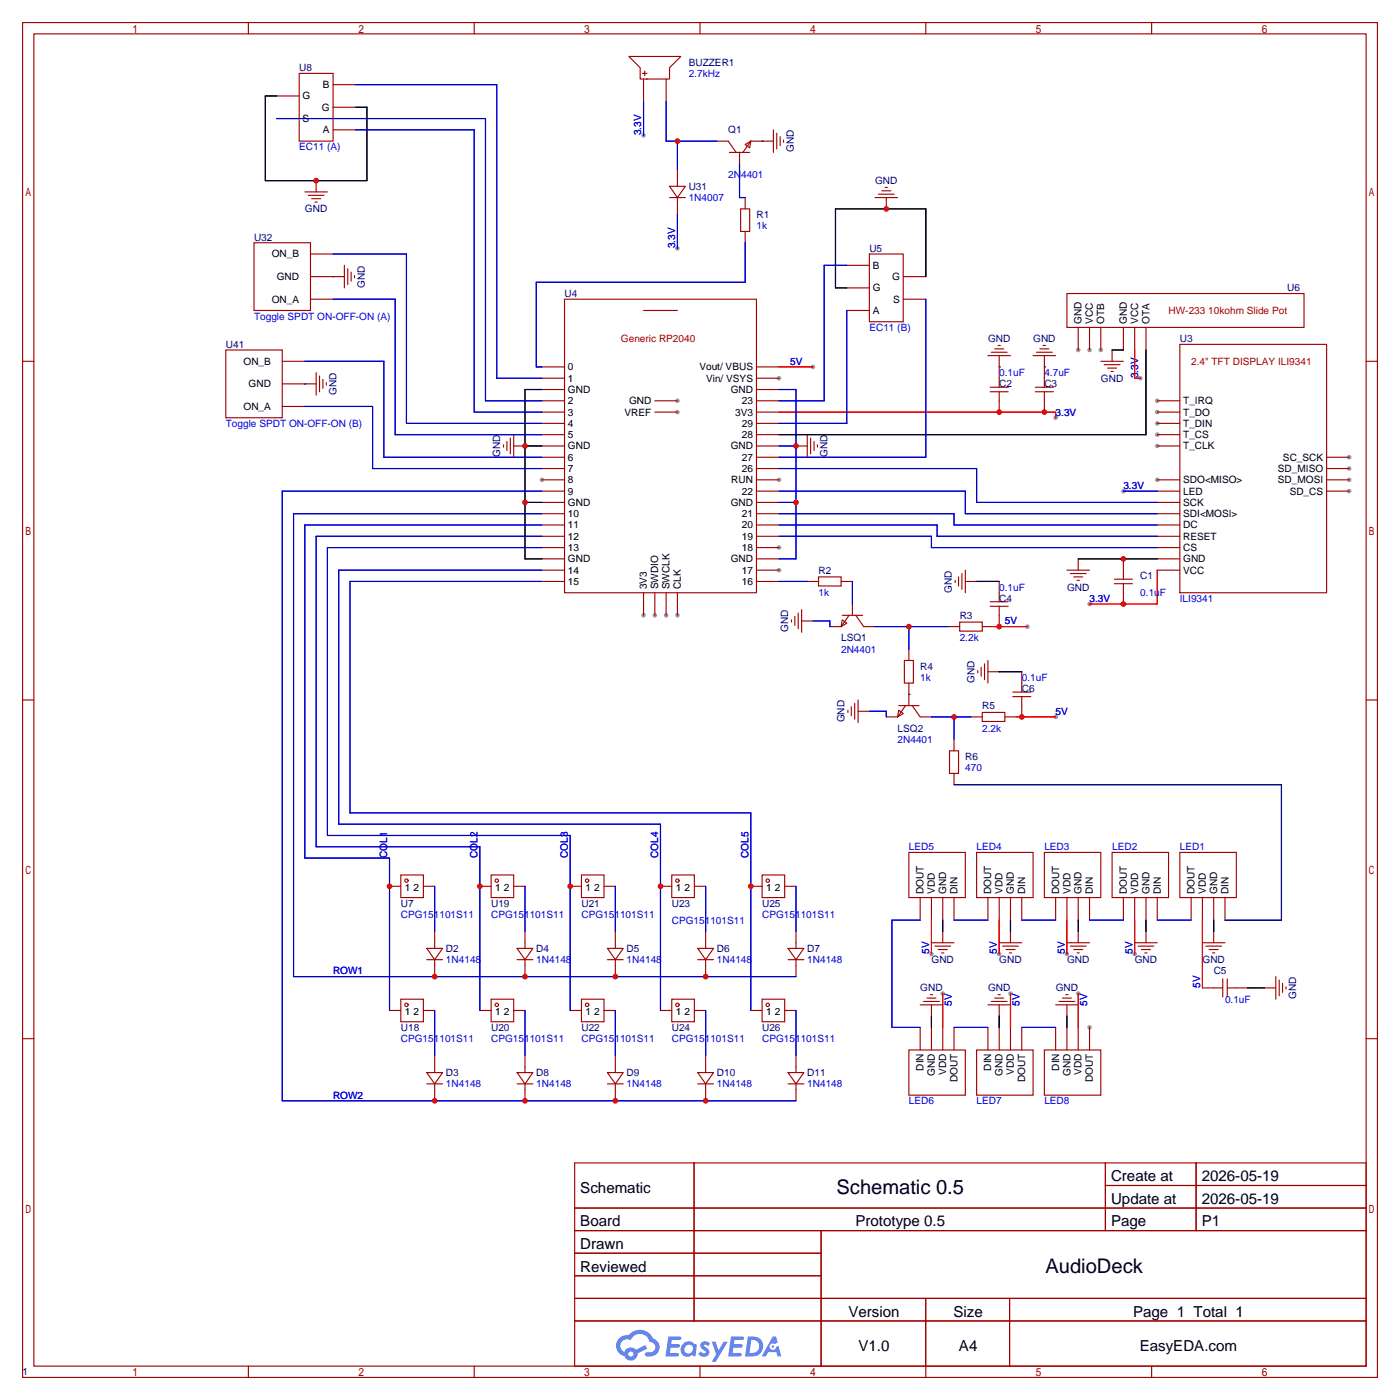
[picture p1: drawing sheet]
<svg xmlns="http://www.w3.org/2000/svg" width="315mm" height="315mm" viewBox="0 0 315 315" stroke-linecap="round" stroke-linejoin="round" font-family="sans-serif">
<g fill="#999">
<circle cx="260.3" cy="100.3" r=".51"/>
<circle cx="260.3" cy="97.8" r=".51"/>
<circle cx="260.3" cy="95.3" r=".51"/>
<circle cx="260.3" cy="92.7" r=".51"/>
<circle cx="260.3" cy="90.2" r=".51"/>
<circle cx="303.5" cy="110.5" r=".51"/>
<circle cx="303.5" cy="107.9" r=".51"/>
<circle cx="303.5" cy="105.4" r=".51"/>
<circle cx="303.5" cy="102.9" r=".51"/>
<circle cx="260.3" cy="107.9" r=".51"/>
<circle cx="121.9" cy="107.9" r=".51"/>
<circle cx="175.3" cy="85.1" r=".51"/>
<circle cx="175.3" cy="107.9" r=".51"/>
<circle cx="175.3" cy="123.2" r=".51"/>
<circle cx="175.3" cy="128.3" r=".51"/>
<circle cx="152.4" cy="90.2" r=".51"/>
<circle cx="152.4" cy="92.7" r=".51"/>
<circle cx="144.8" cy="138.4" r=".51"/>
<circle cx="147.3" cy="138.4" r=".51"/>
<circle cx="149.9" cy="138.4" r=".51"/>
<circle cx="152.4" cy="138.4" r=".51"/>
<circle cx="242.6" cy="78.7" r=".51"/>
<circle cx="245.1" cy="78.7" r=".51"/>
<circle cx="247.6" cy="78.7" r=".51"/>
<circle cx="245.1" cy="231.1" r=".51"/>
<circle cx="237.5" cy="94" r=".51"/>
<circle cx="256.5" cy="85.1" r=".51"/>
<circle cx="245.1" cy="135.9" r=".51"/>
<circle cx="152.4" cy="55.9" r=".51"/>
<circle cx="144.8" cy="30.5" r=".51"/>
<circle cx="252.7" cy="110.5" r=".51"/>
<circle cx="182.9" cy="82.6" r=".51"/>
<circle cx="231.1" cy="141" r=".51"/>
<circle cx="237.5" cy="161.3" r=".51"/>
<circle cx="255.3" cy="214.6" r=".51"/>
<circle cx="240" cy="214.6" r=".51"/>
<circle cx="224.8" cy="214.6" r=".51"/>
<circle cx="209.5" cy="214.6" r=".51"/>
<circle cx="242.6" cy="223.5" r=".51"/>
<circle cx="227.3" cy="223.5" r=".51"/>
<circle cx="212.1" cy="223.5" r=".51"/>
</g>
<g fill="none" stroke="#a10000" stroke-width=".25">
<path d="M5.1 5.1h304.8v304.8h-304.8zM7.6 7.6h299.7v299.7h-299.7zM55.9 5.1v2.5M106.7 5.1v2.5M157.5 5.1v2.5M208.3 5.1v2.5M259.1 5.1v2.5M5.1 81.3h2.5M307.3 81.3h2.6M5.1 157.5h2.5M307.3 157.5h2.6M5.1 233.7h2.5"/>
<path d="M307.3 233.7h2.6M129.3 261.6h178v45.7h-178zM129.3 271.8h178M129.3 276.9h178M156.1 261.6v35.6M184.7 276.9v30.4M248.7 261.6v15.3M248.7 266.7h58.6M269.1 261.6v15.3M129.3 281.9h55.4M129.3 292.1h178M129.3 287h55.4"/>
<path d="M129.3 297.2h178M208.3 292.1v17.8M227.1 292.1v15.2M55.9 307.3v2.6M106.7 307.3v2.6M157.5 307.3v2.6M259.1 307.3v2.6"/>
</g>
<g fill="#5487ff">
<path d="M157.9 302a1.3 1.3 0 0 1 1.8 .3l-.4 .6a.54 .54 0 0 0-.9-.2l.1 .2a1.28 1.28 0 0 1 .8 2 1.53 1.53 0 0 1-2.2-.3l.5-.6 .8 .5a.31 .31 0 0 0 .4-.3 .31 .31 0 0 0-.3-.3 1.12 1.12 0 0 1-.6-1.9z"/>
<path d="M160.1 301.8h.9l.6 2 1.2-2h.9l-2.7 4.6h-.9l1-1.7z"/>
<path d="M150.4 300.7h2.2a.46 .46 0 0 1 .5 .1 .46 .46 0 0 1 .1 .5l-.3 .2h-1.8l-.1 .9h1.6a.4 .4 0 0 1 .4 .4 .4 .4 0 0 1-.4 .4h-1.7l-.2 1.2h1.4a.46 .46 0 0 1 .5 .1 .46 .46 0 0 1 .1 .5l-.4 .2h-2.6z"/>
<path d="M164.5 300.7h2.2a.47 .47 0 0 1 .5 .1 .47 .47 0 0 1 .1 .5l-.3 .2h-1.8l-.1 .9h1.6a.4 .4 0 0 1 .4 .4 .4 .4 0 0 1-.4 .4h-1.7l-.2 1.2h1.4a.46 .46 0 0 1 .5 .1 .46 .46 0 0 1 .1 .5l-.3 .2h-2.7z"/>
<path d="M173.9 300.7h.7l.3 1.3-.6 .4a.75 .75 0 0 0-1.1 .3 .75 .75 0 0 0 .5 1 .75 .75 0 0 0 .9-.7l.5-.2 .7 2.3h-.9l-.2-.9h-1.9l-.5 .9h-1z"/>
<path d="M168.3 300.7l-.7 4.5h1.5a2.27 2.27 0 0 0 2.6-2.3 2.27 2.27 0 0 0-2.7-2.2zM169 301.5a1.5 1.5 0 0 1 1.8 1.5 1.5 1.5 0 0 1-1.9 1.4h-.3z"/>
<path d="M153.7 302.3a1.6 1.6 0 0 0-.3 2.3 1.6 1.6 0 0 0 2.3 .2l.8 .4 .3-2.5-.2-.3h-.5a1.58 1.58 0 0 0-2.4-.1zM154.3 302.8a.98 .98 0 0 1 1.6 .4 .98 .98 0 0 1-1.1 1.3 .94 .94 0 0 1-.9-.6 .94 .94 0 0 1 .4-1.1z"/>
<path d="M139.3 301.1a2.37 2.37 0 0 0 1.2 4 1.54 1.54 0 0 0 1.7 1 1.54 1.54 0 0 0 1.2-1.6l2.2-1.1-.5-.8-2 1a1.57 1.57 0 0 0-2.6 .5 1.5 1.5 0 0 1-.8-2.1 1.5 1.5 0 0 1 2.2-.5 2.23 2.23 0 0 1 2.3-1.4 2.23 2.23 0 0 1 2 1.8 1.16 1.16 0 0 1 1.2 1.1 1.16 1.16 0 0 1-1.1 1.2h-.7a.47 .47 0 0 0-.5 .4 .47 .47 0 0 0 .4 .6 2.14 2.14 0 0 0 2.7-1.4 2.14 2.14 0 0 0-1.3-2.7 3.2 3.2 0 0 0-5.5-.7l-1.1 .1zM141.3 304.6a.6 .6 0 0 1 1.2 0 .6 .6 0 0 1-1.2 0z"/>
<circle cx="173.9" cy="302.9" r=".28"/>
</g>
<g fill="none" stroke="#a10000" stroke-width=".25">
<path d="M67.3 16.5h7.6v15.3h-7.6zM74.9 19.1h5.1M141.5 12.7h11.7l-2.6 2.5v2.6h-6.6v-2.6zM144.5 16.5h1M144.8 17.8v5.1M145 16v1M149.9 17.8v5.1M62.2 21.6h5.1M62.2 26.7h5.1M74.9 29.2h5.1M74.9 24.1h5.1M152.4 38.1v3.8"/>
<path d="M161.3 31.8h2.5l1.8 2.5M164.1 34.3h4.6M166.4 34.3v2.5M167.6 32.5l1.3-.7-.2 1.5zM168.9 31.8h5.1M168.9 31.8l-1.8 2.5M174 29.2v5.1M174.8 30v3.5M175.5 30.7v2.1M176.3 31.5v.5M57.1 54.6h12.7v15.2h-12.7zM68.6 43.2h5.1"/>
<path d="M69.3 43.9h3.6M69.8 57.1h5.1M70.1 44.7h2M70.9 45.5h.5M71.1 40.6v2.6M77.5 59.7v5.1M150.6 41.9h3.6l-1.8 2.5zM150.6 44.4h3.6M152.4 44.4v3.9M166.6 47h2.1v5.1h-2.1zM167.6 44.4v2.6M167.6 52.1v2.5"/>
<path d="M190.5 59.7h5.1M195.6 57.1h7.6v15.3h-7.6zM196.8 44.4h5.1M197.6 43.7h3.6M198.4 42.9h2M199.1 42.2h.5M199.4 44.4v2.6M50.8 78.7h12.7v15.3h-12.7zM69.8 62.2h7.7M69.8 67.3h5.1M78.2 60.5v3.5M79 61.2v2"/>
<path d="M79.8 62v.5M127 67.3h43.2v66h-43.2zM144.8 69.8h7.6M190.5 69.8h5.1M190.5 64.8h5.1M203.2 62.2h5.1M203.2 67.3h5.1M223 79.2h3.6M223.8 78.5h2M224.5 77.7h.5M233.2 79.2h3.5M233.9 78.5h2.1"/>
<path d="M234.7 77.7h.5M240 66h53.4v7.7h-53.4zM242.6 73.7v5M245.1 73.7v5M247.6 73.7v5M250.2 78.7v2.6M252.7 73.7v5M255.3 73.7v5M257.8 73.7v5M265.4 77.5h33v55.8h-33zM63.5 81.3h5.1M63.5 91.4h5.1"/>
<path d="M63.5 86.4h7.6M71.1 83.8v5.1M71.9 84.6v3.5M72.6 85.3v2.1M73.4 86.1v.5M114 99.3v2M114.8 98.6v3.5M115.6 97.8v5.1M121.9 97.8h5.1M121.9 95.2h5.1M121.9 92.7h5.1M121.9 90.2h5.1"/>
<path d="M121.9 82.5h5.1M121.9 85.1h5.1M121.9 87.6h5.1M147.3 92.7h5.1M147.3 90.2h5.1M170.2 97.8h5.1M170.2 95.2h5.1M170.2 92.7h5.1M170.2 90.2h5.1M170.2 82.5h5.1M170.2 85.1h5.1M170.2 87.6h5.1"/>
<path d="M181.6 97.8v5.1M182.4 98.6v3.5M183.1 99.3v2M222.2 80h5.1M222.8 87.1h4M222.8 88.1h4M224.8 80v7.1M224.8 88.1v4.6M232.4 80h5.1M232.9 87.1h4.1M232.9 88.1h4.1M234.9 80v7.1"/>
<path d="M234.9 88.1v4.6M247.6 81.3h5.1M248.4 82h3.6M249.2 82.8h2M249.9 83.6h.5M260.3 97.8h5.1M260.3 95.2h5.1M260.3 92.7h5.1M260.3 90.2h5.1M113.3 100.1v.5M115.6 100.3h2.5M121.9 118.1h5.1"/>
<path d="M121.9 115.6h5.1M121.9 113h5.1M121.9 110.5h5.1M121.9 100.3h5.1M121.9 107.9h5.1M121.9 105.4h5.1M121.9 102.9h5.1M170.2 118.1h5.1M170.2 115.6h5.1M170.2 113h5.1M170.2 110.5h5.1M170.2 100.3h5.1"/>
<path d="M170.2 107.9h5.1M170.2 105.4h5.1M170.2 102.9h5.1M179.1 100.3h2.5M183.9 100.1v.5M260.3 118.1h5.1M260.3 115.6h5.1M260.3 113h5.1M260.3 110.5h5.1M260.3 100.3h5.1M260.3 107.9h5.1M298.4 110.5h5.1"/>
<path d="M298.4 107.9h5.1M298.4 105.4h5.1M298.4 102.9h5.1M121.9 128.3h5.1M121.9 125.7h5.1M121.9 123.2h5.1M121.9 120.7h5.1M121.9 130.8h5.1M144.8 133.3v5.1M147.3 133.3v5.1M149.9 133.3v5.1M152.4 133.3v5.1"/>
<path d="M170.2 128.3h5.1M170.2 125.7h5.1M170.2 123.2h5.1M170.2 120.7h5.1M170.2 130.8h5.1M178.1 139.4v.6M178.8 138.7v2M179.6 137.9v3.6M180.3 139.7h2.6M180.3 137.2v5M181.6 130.8h2.5M184.1 129.8h5.1v2h-5.1z"/>
<path d="M189.2 130.8h2.6M189.5 139.4l1 .8-1.3 .8zM189.5 138.4h4.6M191 138.4l-1.8 2.6M191.8 135.9v2.5M192.5 138.4l1.8 2.6h2.5M214.9 130.6v.5M215.6 129.8v2M215.9 140h5.1v2h-5.1zM216.4 129v3.6M217.2 130.8h2.5M217.2 128.3v5"/>
<path d="M222.8 135.4h4M222.8 136.4h4M224.8 130.8v4.6M224.8 136.4v4.6M240 128.3h5.1M240.8 129h3.5M241.6 129.8h2M242.3 130.6h.5M242.6 125.7v2.6M250.7 130.3h4.1M250.7 131.3h4.1M252.7 125.7v4.6"/>
<path d="M252.7 131.3v4.6M260.3 128.3h5.1M260.3 125.7h5.1M260.3 123.2h5.1M260.3 120.7h5.1M186.7 141h2.5M190.8 159.8v.5M191.5 159v2M192.3 158.2v3.6M193 157.5v5.1M202.2 159.8l1 .7-1.3 .8zM202.2 158.8h4.6"/>
<path d="M203.5 148.6h2v5.1h-2zM203.7 158.8l-1.8 2.5M204.5 146v2.6M204.5 153.7v5.1M205.2 158.8l1.8 2.5h2.5M213.4 141h2.5M220 150.9v.5M220.7 150.1v2M221 141h2.5M221.5 149.4v3.5M222.2 148.6v5.1M222.2 151.1h2.6"/>
<path d="M227.8 155.7h4.1M227.8 156.7h4.1M229.9 151.1v4.6M229.9 156.7v4.6M193 160h2.6M199.4 161.3h2.5M213.6 168.9h2v5.1h-2zM214.6 166.4v2.5M214.6 174v2.5M218.4 161.3h2.6M221 160.3h5.1v2h-5.1zM226.1 161.3h2.5"/>
<path d="M87.6 199.4h2.6M90.2 196.8h5v5.1h-5zM95.2 199.4h2.6M107.9 199.4h2.6M110.5 196.8h5.1v5.1h-5.1zM115.6 199.4h2.5M128.3 199.4h2.5M130.8 196.8h5.1v5.1h-5.1zM135.9 199.4h2.5M148.6 199.4h2.5M151.1 196.8h5.1v5.1h-5.1zM156.2 199.4h2.5"/>
<path d="M168.9 199.4h2.5M171.4 196.8h5.1v5.1h-5.1zM176.5 199.4h2.6M204.5 191.8h12.7v10.1h-12.7zM219.7 191.8h12.7v10.1h-12.7zM234.9 191.8h12.7v10.1h-12.7zM250.2 191.8h12.7v10.1h-12.7zM265.4 191.8h12.7v10.1h-12.7zM96 213.4h3.6l-1.8 2.5zM96 215.9h3.6M97.8 209.5v3.9M97.8 215.9v3.8"/>
<path d="M116.3 213.4h3.6l-1.8 2.5zM116.3 215.9h3.6M118.1 209.5v3.9M118.1 215.9v3.8M136.7 213.4h3.5l-1.8 2.5zM136.7 215.9h3.5M138.4 209.5v3.9M138.4 215.9v3.8M157 213.4h3.5l-1.8 2.5zM157 215.9h3.5M158.7 209.5v3.9M158.7 215.9v3.8"/>
<path d="M177.3 213.4h3.5l-1.7 2.5zM177.3 215.9h3.5M179.1 209.5v3.9M179.1 215.9v3.8M207 201.9v5.1M209.5 212.1h5.1M209.5 201.9v5.1M210.3 212.9h3.6M211.1 213.6h2M211.8 214.4h.5M212.1 201.9v5.1M212.1 209.5v2.6"/>
<path d="M214.6 201.9v5.1M222.2 201.9v5.1M224.8 201.9v5.1M224.8 212.1h5.1M225.6 212.9h3.5M226.3 213.6h2M227.1 214.4h.5M227.3 201.9v5.1M227.3 209.5v2.6M229.9 201.9v5.1M237.5 201.9v5.1M240 212.1h5.1"/>
<path d="M240 201.9v5.1M240.8 212.9h3.5M241.6 213.6h2M242.3 214.4h.5M242.6 201.9v5.1M242.6 209.5v2.6M245.1 201.9v5.1M252.7 201.9v5.1M255.3 201.9v5.1M255.3 212.1h5M256 212.9h3.6M256.8 213.6h2"/>
<path d="M257.6 214.4h.5M257.8 201.9v5.1M257.8 209.5v2.6M260.3 201.9v5.1M268 201.9v5.1M270.5 201.9v5.1M270.5 212.1h5.1M271.3 212.9h3.5M272 213.6h2.1M272.8 214.4h.5M273 201.9v5.1M273 209.5v2.6"/>
<path d="M275.6 201.9v5.1M287 219.7v5.1M87.6 227.3h2.6M90.2 224.8h5v5.1h-5zM95.2 227.3h2.6M97.8 237.5v3.8M107.9 227.3h2.6M110.5 224.8h5.1v5.1h-5.1zM115.6 227.3h2.5M118.1 237.5v3.8M128.3 227.3h2.5M130.8 224.8h5.1v5.1h-5.1z"/>
<path d="M135.9 227.3h2.5M138.4 237.5v3.8M148.6 227.3h2.5M151.1 224.8h5.1v5.1h-5.1zM156.2 227.3h2.5M158.7 237.5v3.8M168.9 227.3h2.5M171.4 224.8h5.1v5.1h-5.1zM176.5 227.3h2.6M179.1 237.5v3.8M204.5 236.2h12.7v10.2h-12.7zM207 231.1v5.1"/>
<path d="M207 226.1h5.1M207.8 225.3h3.5M208.5 224.5h2.1M209.3 223.8h.5M209.5 226.1v2.5M209.5 231.1v5.1M212.1 231.1v5.1M214.6 231.1v5.1M219.7 236.2h12.7v10.2h-12.7zM222.2 231.1v5.1M222.2 226.1h5.1M223 225.3h3.6"/>
<path d="M223.8 224.5h2M224.5 223.8h.5M224.8 226.1v2.5M224.8 231.1v5.1M227.3 231.1v5.1M229.9 231.1v5.1M234.9 236.2h12.7v10.2h-12.7zM237.5 231.1v5.1M237.5 226.1h5.1M238.3 225.3h3.5M239 224.5h2M239.8 223.8h.5"/>
<path d="M240 226.1v2.5M240 231.1v5.1M242.6 231.1v5.1M245.1 231.1v5.1M270.5 222.2h4.6M275.1 220.2v4.1M276.1 222.2h4.6M276.1 220.2v4.1M284.5 222.2h2.5M287.8 220.5v3.5M288.5 221.2v2.1M289.3 222v.5"/>
<path d="M96 241.3h3.6l-1.8 2.5zM96 243.8h3.6M97.8 243.8v3.8M116.3 241.3h3.6l-1.8 2.5zM116.3 243.8h3.6M118.1 243.8v3.8M136.7 241.3h3.5l-1.8 2.5zM136.7 243.8h3.5M138.4 243.8v3.8M157 241.3h3.5l-1.8 2.5zM157 243.8h3.5M158.7 243.8v3.8"/>
<path d="M177.3 241.3h3.5l-1.7 2.5zM177.3 243.8h3.5M179.1 243.8v3.8"/>
<circle cx="91.4" cy="198.1" r=".38"/>
<circle cx="111.8" cy="198.1" r=".38"/>
<circle cx="132.1" cy="198.1" r=".38"/>
<circle cx="152.4" cy="198.1" r=".38"/>
<circle cx="172.7" cy="198.1" r=".38"/>
<circle cx="91.4" cy="226.1" r=".38"/>
<circle cx="111.8" cy="226.1" r=".38"/>
<circle cx="132.1" cy="226.1" r=".38"/>
<circle cx="152.4" cy="226.1" r=".38"/>
<circle cx="172.7" cy="226.1" r=".38"/>
</g>
<g fill="none" stroke="#f00" stroke-width=".25">
<path d="M255.3 78.7v6.4h1.2M175.3 92.7h62.2v1.3M175.3 82.5h7.6M260.3 128.3v7.6h-15.2M223.5 141h7.6M228.6 161.3h8.9M209.5 207v7.6M224.8 207v7.6M240 207v7.6M255.3 207v7.6M270.5 207v15.2M212.1 223.5v7.6"/>
<path d="M227.3 223.5v7.6M242.6 223.5v7.6"/>
</g>
<g fill="none" stroke="#000" stroke-width=".25">
<path d="M62.2 21.6h-2.5v19h22.8v-16.5h-2.5M208.3 62.2v-15.2h-20.3v17.8h2.5M250.2 78.7h2.5M257.8 78.7v19.1h-82.5M121.9 87.6h-3.8v38.1h3.8M118.1 100.3h3.8M118.1 113h3.8M219.7 130.8h5.1M242.6 125.7h17.7M224.8 151.1h5.1M212.1 207v2.5M227.3 207v2.5"/>
<path d="M242.6 207v2.5M257.8 207v2.5M273 207v2.5M209.5 228.6v2.5M224.8 228.6v2.5M240 228.6v2.5M280.7 222.2h3.8"/>
</g>
<g fill="none" stroke="#00c" stroke-width=".25">
<path d="M80 19.1h31.8v66h10.1M62.2 26.7h47v63.5h12.7M80 29.2h26.7v63.5h15.2M144.8 22.9v7.6M149.9 22.9v8.9h11.4M152.4 31.8v6.3M166.4 36.8v7.6h1.2M74.9 57.1h16.5v38.1h30.5M152.4 48.3v7.6M167.6 54.6v8.9h-47v19h1.3M190.5 59.7h-5.1v30.5h-10.1M74.9 67.3h14v30.5h33"/>
<path d="M190.5 69.8v25.4h-15.2M208.3 67.3v35.6h-33M68.6 91.4h15.2v14h38.1M68.6 81.3h17.8v21.6h35.5M175.3 87.6h3.8v38.1h-3.8M121.9 115.6h-55.9v104.1h113.1M121.9 118.1h-53.3v74.9h19v34.3M121.9 110.5h-58.4v137.1h115.6M175.3 113h3.8M175.3 105.4h44.4v7.6h40.6M175.3 115.6h39.3v2.5h45.7M175.3 110.5h41.9v5.1h43.1"/>
<path d="M175.3 118.1h35.5v2.6h49.5M175.3 100.3h3.8M252.7 110.5h7.6M121.9 120.7h-50.8v69.8h36.8v36.8M121.9 123.2h-48.2v64.8h54.6v39.3M121.9 128.3h-45.7v57.1h72.4v41.9M121.9 130.8h-43.2v52.1h90.2v44.4M175.3 120.7h34.2v2.5h50.8M175.3 130.8h6.3M191.8 130.8v5.1M97.8 199.4v10.1M118.1 199.4v10.1"/>
<path d="M138.4 199.4v10.1M158.7 199.4v10.1M179.1 199.4v10.1M97.8 227.3v10.2M118.1 227.3v10.2M138.4 227.3v10.2M158.7 227.3v10.2M179.1 227.3v10.2"/>
</g>
<path d="M171.4 31.8h.1M74.9 62.2h.1M68.6 86.4h.1M224.8 82.5h.1M234.9 82.5h.1M204.5 156.2h.1" fill="none" stroke="#008700" stroke-width=".25"/>
<g fill="none" stroke="#00f" stroke-width=".25">
<path d="M182.9 139.7h3.8v1.3M196.8 141h16.6M204.5 141v5M195.6 160h3.8v1.3M209.5 161.3h8.9M214.6 161.3v5.1M207 207h-6.3v24.1h6.3M214.6 207h7.6M229.9 207h7.6M245.1 207h7.6M260.3 207h7.7M214.6 231.1h7.6"/>
<path d="M229.9 231.1h7.6"/>
</g>
<path d="M214.6 176.5h73.7v30.5h-12.7" fill="none" stroke="#009" stroke-width=".25"/>
<g fill="#c00">
<circle cx="235" cy="92.7" r=".63"/>
<circle cx="224.8" cy="92.7" r=".63"/>
<circle cx="252.7" cy="135.9" r=".63"/>
<circle cx="252.7" cy="125.7" r=".63"/>
<circle cx="118.1" cy="100.3" r=".63"/>
<circle cx="118.1" cy="113" r=".63"/>
<circle cx="152.4" cy="31.7" r=".63"/>
<circle cx="179.1" cy="100.3" r=".63"/>
<circle cx="179.1" cy="113" r=".63"/>
<circle cx="199.4" cy="47" r=".63"/>
<circle cx="87.6" cy="199.4" r=".63"/>
<circle cx="108" cy="199.4" r=".63"/>
<circle cx="128.3" cy="199.4" r=".63"/>
<circle cx="148.6" cy="199.4" r=".63"/>
<circle cx="168.9" cy="199.4" r=".63"/>
<circle cx="97.8" cy="219.7" r=".63"/>
<circle cx="118.1" cy="219.7" r=".63"/>
<circle cx="138.4" cy="219.7" r=".63"/>
<circle cx="158.8" cy="219.7" r=".63"/>
<circle cx="97.8" cy="247.6" r=".63"/>
<circle cx="118.1" cy="247.6" r=".63"/>
<circle cx="138.4" cy="247.6" r=".63"/>
<circle cx="158.8" cy="247.6" r=".63"/>
<circle cx="204.5" cy="141" r=".63"/>
<circle cx="224.8" cy="141" r=".63"/>
<circle cx="214.6" cy="161.3" r=".63"/>
<circle cx="229.9" cy="161.3" r=".63"/>
<circle cx="71.1" cy="40.6" r=".63"/>
</g>
<g font-size="4.5">
<text x="188.2" y="268.6">Schematic 0.5</text>
<text x="235.2" y="286.4">AudioDeck</text>
</g>
<g font-size="3.4">
<text x="130.6" y="268.3">Schematic</text>
<text x="250" y="265.7">Create at</text>
<text x="270.4" y="265.7">2026-05-19</text>
<text x="130.6" y="275.9">Board</text>
<text x="192.4" y="275.9">Prototype 0.5</text>
<text x="250" y="270.8">Update at</text>
<text x="250" y="275.9">Page</text>
<text x="270.4" y="270.8">2026-05-19</text>
<text x="270.4" y="275.9">P1</text>
<text x="130.6" y="281">Drawn</text>
<text x="130.6" y="286.1">Reviewed</text>
<text x="190.9" y="296.2">Version</text>
<text x="214.5" y="296.2">Size</text>
<text x="254.9" y="296.2">Page 1 Total 1</text>
<text x="193.1" y="303.8">V1.0</text>
<text x="215.7" y="303.8">A4</text>
<text x="256.4" y="303.8">EasyEDA.com</text>
</g>
<g font-size="2.3" fill="#000080">
<text x="67.3" y="16">U8</text>
<text x="154.9" y="14.7">BUZZER1</text>
<text x="163.8" y="30">Q1</text>
<text x="178.6" y="34.3" transform="rotate(-90 178.6 34.3)">GND</text>
<text x="196.9" y="41.4">GND</text>
<text x="68.6" y="47.8">GND</text>
<text x="154.9" y="42.7">U31</text>
<text x="170.2" y="49">R1</text>
<text x="57.1" y="54.1">U32</text>
<text x="195.6" y="56.6">U5</text>
<text x="82" y="64.7" transform="rotate(-90 82 64.7)">GND</text>
<text x="289.6" y="65.5">U6</text>
<text x="127" y="66.8">U4</text>
<text x="222.3" y="77">GND</text>
<text x="232.4" y="77">GND</text>
<text x="265.4" y="77">U3</text>
<text x="50.8" y="78.2">U41</text>
<text x="75.7" y="88.9" transform="rotate(-90 75.7 88.9)">GND</text>
<text x="224.8" y="87.1">C2</text>
<text x="234.9" y="87.1">C3</text>
<text x="247.7" y="85.9">GND</text>
<text x="112.5" y="102.8" transform="rotate(-90 112.5 102.8)">GND</text>
<text x="186.2" y="102.8" transform="rotate(-90 186.2 102.8)">GND</text>
<text x="184.1" y="129">R2</text>
<text x="256.5" y="130.3">C1</text>
<text x="214.1" y="133.3" transform="rotate(-90 214.1 133.3)">GND</text>
<text x="224.8" y="135.4">C4</text>
<text x="240.1" y="132.8">GND</text>
<text x="177.3" y="142.2" transform="rotate(-90 177.3 142.2)">GND</text>
<text x="215.9" y="139.2">R3</text>
<text x="189.2" y="144.3">LSQ1</text>
<text x="207" y="150.6">R4</text>
<text x="219.2" y="153.6" transform="rotate(-90 219.2 153.6)">GND</text>
<text x="229.9" y="155.7">C6</text>
<text x="221" y="159.5">R5</text>
<text x="190" y="162.5" transform="rotate(-90 190 162.5)">GND</text>
<text x="201.9" y="164.6">LSQ2</text>
<text x="217.2" y="170.9">R6</text>
<text x="90.2" y="204">U7</text>
<text x="110.5" y="204">U19</text>
<text x="130.8" y="204">U21</text>
<text x="151.1" y="204">U23</text>
<text x="171.4" y="204">U25</text>
<text x="100.3" y="214.1">D2</text>
<text x="120.6" y="214.1">D4</text>
<text x="141" y="214.1">D5</text>
<text x="161.3" y="214.1">D6</text>
<text x="181.6" y="214.1">D7</text>
<text x="209.6" y="216.7">GND</text>
<text x="224.8" y="216.7">GND</text>
<text x="240.1" y="216.7">GND</text>
<text x="255.3" y="216.7">GND</text>
<text x="270.5" y="216.7">GND</text>
<text x="273" y="219.2">C5</text>
<text x="207" y="223">GND</text>
<text x="222.3" y="223">GND</text>
<text x="237.5" y="223">GND</text>
<text x="291.6" y="224.8" transform="rotate(-90 291.6 224.8)">GND</text>
<text x="90.2" y="231.9">U18</text>
<text x="110.5" y="231.9">U20</text>
<text x="130.8" y="231.9">U22</text>
<text x="151.1" y="231.9">U24</text>
<text x="171.4" y="231.9">U26</text>
<text x="100.3" y="242.1">D3</text>
<text x="120.6" y="242.1">D8</text>
<text x="141" y="242.1">D9</text>
<text x="161.3" y="242.1">D10</text>
<text x="181.6" y="242.1">D11</text>
<text x="5.1" y="309.4">1</text>
</g>
<g font-size="2.3" fill="#00f">
<text x="154.9" y="17.3">2.7kHz</text>
<text x="67.3" y="33.8">EC11 (A)</text>
<text x="144.3" y="30.5" transform="rotate(-90 144.3 30.5)">3.3V</text>
<text x="163.8" y="40.1">2N4401</text>
<text x="154.9" y="45.2">1N4007</text>
<text x="170.2" y="51.6">1k</text>
<text x="151.9" y="55.9" transform="rotate(-90 151.9 55.9)">3.3V</text>
<text x="57.1" y="71.9">Toggle SPDT ON-OFF-ON (A)</text>
<text x="195.6" y="74.4">EC11 (B)</text>
<text x="177.8" y="82">5V</text>
<text x="224.8" y="84.6">0.1uF</text>
<text x="234.9" y="84.6">4.7uF</text>
<text x="256" y="85.1" transform="rotate(-90 256 85.1)">3.3V</text>
<text x="237.5" y="93.5">3.3V</text>
<text x="50.8" y="96">Toggle SPDT ON-OFF-ON (B)</text>
<text x="252.7" y="110">3.3V</text>
<text x="184.1" y="134.1">1k</text>
<text x="224.8" y="132.8">0.1uF</text>
<text x="245.1" y="135.4">3.3V</text>
<text x="256.5" y="134.1">0.1uF</text>
<text x="265.4" y="135.4">ILI9341</text>
<text x="226.1" y="140.5">5V</text>
<text x="189.2" y="146.8">2N4401</text>
<text x="215.9" y="144.3">2.2k</text>
<text x="207" y="153.2">1k</text>
<text x="229.9" y="153.2">0.1uF</text>
<text x="237.5" y="160.8">5V</text>
<text x="201.9" y="167.1">2N4401</text>
<text x="221" y="164.6">2.2k</text>
<text x="217.2" y="173.5">470</text>
<text x="204.5" y="191.3">LED5</text>
<text x="219.7" y="191.3">LED4</text>
<text x="234.9" y="191.3">LED3</text>
<text x="250.2" y="191.3">LED2</text>
<text x="265.4" y="191.3">LED1</text>
<text x="87.1" y="193" transform="rotate(-90 87.1 193)">COL1</text>
<text x="107.4" y="193" transform="rotate(-90 107.4 193)">COL2</text>
<text x="127.8" y="193" transform="rotate(-90 127.8 193)">COL3</text>
<text x="148.1" y="193" transform="rotate(-90 148.1 193)">COL4</text>
<text x="168.4" y="193" transform="rotate(-90 168.4 193)">COL5</text>
<text x="90.2" y="206.5">CPG151101S11</text>
<text x="110.5" y="206.5">CPG151101S11</text>
<text x="130.8" y="206.5">CPG151101S11</text>
<text x="151.1" y="207.8">CPG151101S11</text>
<text x="171.4" y="206.5">CPG151101S11</text>
<text x="209" y="214.6" transform="rotate(-90 209 214.6)">5V</text>
<text x="224.3" y="214.6" transform="rotate(-90 224.3 214.6)">5V</text>
<text x="239.5" y="214.6" transform="rotate(-90 239.5 214.6)">5V</text>
<text x="254.8" y="214.6" transform="rotate(-90 254.8 214.6)">5V</text>
<text x="74.9" y="219.2">ROW1</text>
<text x="100.3" y="216.7">1N4148</text>
<text x="120.6" y="216.7">1N4148</text>
<text x="141" y="216.7">1N4148</text>
<text x="161.3" y="216.7">1N4148</text>
<text x="181.6" y="216.7">1N4148</text>
<text x="214.1" y="226.3" transform="rotate(-90 214.1 226.3)">5V</text>
<text x="229.4" y="226.3" transform="rotate(-90 229.4 226.3)">5V</text>
<text x="244.6" y="226.3" transform="rotate(-90 244.6 226.3)">5V</text>
<text x="270" y="222.2" transform="rotate(-90 270 222.2)">5V</text>
<text x="275.6" y="225.6">0.1uF</text>
<text x="90.2" y="234.4">CPG151101S11</text>
<text x="110.5" y="234.4">CPG151101S11</text>
<text x="130.8" y="234.4">CPG151101S11</text>
<text x="151.1" y="234.4">CPG151101S11</text>
<text x="171.4" y="234.4">CPG151101S11</text>
<text x="100.3" y="244.6">1N4148</text>
<text x="120.6" y="244.6">1N4148</text>
<text x="141" y="244.6">1N4148</text>
<text x="161.3" y="244.6">1N4148</text>
<text x="181.6" y="244.6">1N4148</text>
<text x="74.9" y="247.1">ROW2</text>
<text x="204.5" y="248.4">LED6</text>
<text x="219.7" y="248.4">LED7</text>
<text x="234.9" y="248.4">LED8</text>
</g>
<g font-size="2.3">
<text x="68.1" y="22.4">G</text>
<text x="72.7" y="19.8">B</text>
<text x="68.1" y="27.4">S</text>
<text x="72.4" y="24.9">G</text>
<text x="72.7" y="30">A</text>
<text x="61.1" y="57.9">ON_B</text>
<text x="62.3" y="63">GND</text>
<text x="196.3" y="65.5">G</text>
<text x="196.3" y="60.5">B</text>
<text x="200.7" y="63">G</text>
<text x="61.1" y="68.1">ON_A</text>
<text x="196.3" y="70.6">A</text>
<text x="200.9" y="68.1">S</text>
<text x="243.3" y="72.9" transform="rotate(-90 243.3 72.9)">GND</text>
<text x="245.9" y="72.9" transform="rotate(-90 245.9 72.9)">VCC</text>
<text x="248.4" y="72.9" transform="rotate(-90 248.4 72.9)">OTB</text>
<text x="253.5" y="72.9" transform="rotate(-90 253.5 72.9)">GND</text>
<text x="256" y="72.9" transform="rotate(-90 256 72.9)">VCC</text>
<text x="258.6" y="72.9" transform="rotate(-90 258.6 72.9)">OTA</text>
<text x="54.8" y="82">ON_B</text>
<text x="127.8" y="83.3">0</text>
<text x="157.3" y="83.3">Vout/ VBUS</text>
<text x="55.9" y="87.1">GND</text>
<text x="127.8" y="85.9">1</text>
<text x="127.8" y="88.4">GND</text>
<text x="158.8" y="85.9">Vin/ VSYS</text>
<text x="164.4" y="88.4">GND</text>
<text x="54.8" y="92.2">ON_A</text>
<text x="127.8" y="90.9">2</text>
<text x="127.8" y="93.5">3</text>
<text x="140.5" y="93.5">VREF</text>
<text x="141.5" y="90.9">GND</text>
<text x="165.4" y="93.5">3V3</text>
<text x="166.9" y="90.9">23</text>
<text x="266.2" y="93.5">T_DO</text>
<text x="266.2" y="90.9">T_IRQ</text>
<text x="127.8" y="96">4</text>
<text x="127.8" y="98.6">5</text>
<text x="127.8" y="101.1">GND</text>
<text x="164.4" y="101.1">GND</text>
<text x="166.9" y="96">29</text>
<text x="166.9" y="98.6">28</text>
<text x="266.2" y="101.1">T_CLK</text>
<text x="266.2" y="98.6">T_CS</text>
<text x="266.2" y="96">T_DIN</text>
<text x="127.8" y="103.6">6</text>
<text x="127.8" y="106.2">7</text>
<text x="166.9" y="103.6">27</text>
<text x="166.9" y="106.2">26</text>
<text x="287.5" y="106.2">SD_MISO</text>
<text x="288.6" y="103.6">SC_SCK</text>
<text x="127.8" y="108.7">8</text>
<text x="127.8" y="111.3">9</text>
<text x="127.8" y="113.8">GND</text>
<text x="164.4" y="113.8">GND</text>
<text x="164.5" y="108.7">RUN</text>
<text x="166.9" y="111.3">22</text>
<text x="266.2" y="113.8">SCK</text>
<text x="266.2" y="111.3">LED</text>
<text x="266.2" y="108.7">SDO&lt;MISO&gt;</text>
<text x="287.5" y="108.7">SD_MOSI</text>
<text x="290.1" y="111.3">SD_CS</text>
<text x="127.8" y="116.3">10</text>
<text x="127.8" y="118.9">11</text>
<text x="166.9" y="116.3">21</text>
<text x="166.9" y="118.9">20</text>
<text x="266.2" y="118.9">DC</text>
<text x="266.2" y="116.3">SDI&lt;MOSI&gt;</text>
<text x="127.8" y="121.4">12</text>
<text x="127.8" y="124">13</text>
<text x="166.9" y="121.4">19</text>
<text x="166.9" y="124">18</text>
<text x="266.2" y="124">CS</text>
<text x="266.2" y="121.4">RESET</text>
<text x="127.8" y="126.5">GND</text>
<text x="127.8" y="129">14</text>
<text x="127.8" y="131.6">15</text>
<text x="164.4" y="126.5">GND</text>
<text x="166.9" y="129">17</text>
<text x="166.9" y="131.6">16</text>
<text x="266.2" y="129">VCC</text>
<text x="266.2" y="126.5">GND</text>
<text x="145.5" y="132.6" transform="rotate(-90 145.5 132.6)">3V3</text>
<text x="148.1" y="132.6" transform="rotate(-90 148.1 132.6)">SWDIO</text>
<text x="150.6" y="132.6" transform="rotate(-90 150.6 132.6)">SWCLK</text>
<text x="153.2" y="132.6" transform="rotate(-90 153.2 132.6)">CLK</text>
<text x="91.1" y="200.4">1</text>
<text x="93.1" y="200.4">2</text>
<text x="111.4" y="200.4">1</text>
<text x="113.4" y="200.4">2</text>
<text x="131.7" y="200.4">1</text>
<text x="133.7" y="200.4">2</text>
<text x="152.1" y="200.4">1</text>
<text x="154" y="200.4">2</text>
<text x="172.4" y="200.4">1</text>
<text x="174.3" y="200.4">2</text>
<text x="207.8" y="201.2" transform="rotate(-90 207.8 201.2)">DOUT</text>
<text x="210.3" y="201.2" transform="rotate(-90 210.3 201.2)">VDD</text>
<text x="212.9" y="201.2" transform="rotate(-90 212.9 201.2)">GND</text>
<text x="215.4" y="201.2" transform="rotate(-90 215.4 201.2)">DIN</text>
<text x="223" y="201.2" transform="rotate(-90 223 201.2)">DOUT</text>
<text x="225.6" y="201.2" transform="rotate(-90 225.6 201.2)">VDD</text>
<text x="228.1" y="201.2" transform="rotate(-90 228.1 201.2)">GND</text>
<text x="230.6" y="201.2" transform="rotate(-90 230.6 201.2)">DIN</text>
<text x="238.3" y="201.2" transform="rotate(-90 238.3 201.2)">DOUT</text>
<text x="240.8" y="201.2" transform="rotate(-90 240.8 201.2)">VDD</text>
<text x="243.3" y="201.2" transform="rotate(-90 243.3 201.2)">GND</text>
<text x="245.9" y="201.2" transform="rotate(-90 245.9 201.2)">DIN</text>
<text x="253.5" y="201.2" transform="rotate(-90 253.5 201.2)">DOUT</text>
<text x="256" y="201.2" transform="rotate(-90 256 201.2)">VDD</text>
<text x="258.6" y="201.2" transform="rotate(-90 258.6 201.2)">GND</text>
<text x="261.1" y="201.2" transform="rotate(-90 261.1 201.2)">DIN</text>
<text x="268.7" y="201.2" transform="rotate(-90 268.7 201.2)">DOUT</text>
<text x="271.3" y="201.2" transform="rotate(-90 271.3 201.2)">VDD</text>
<text x="273.8" y="201.2" transform="rotate(-90 273.8 201.2)">GND</text>
<text x="276.4" y="201.2" transform="rotate(-90 276.4 201.2)">DIN</text>
<text x="91.1" y="228.3">1</text>
<text x="93.1" y="228.3">2</text>
<text x="111.4" y="228.3">1</text>
<text x="113.4" y="228.3">2</text>
<text x="131.7" y="228.3">1</text>
<text x="133.7" y="228.3">2</text>
<text x="152.1" y="228.3">1</text>
<text x="154" y="228.3">2</text>
<text x="172.4" y="228.3">1</text>
<text x="174.3" y="228.3">2</text>
<text x="207.8" y="240.9" transform="rotate(-90 207.8 240.9)">DIN</text>
<text x="210.3" y="242" transform="rotate(-90 210.3 242)">GND</text>
<text x="212.9" y="241.8" transform="rotate(-90 212.9 241.8)">VDD</text>
<text x="215.4" y="243.4" transform="rotate(-90 215.4 243.4)">DOUT</text>
<text x="223" y="240.9" transform="rotate(-90 223 240.9)">DIN</text>
<text x="225.6" y="242" transform="rotate(-90 225.6 242)">GND</text>
<text x="228.1" y="241.8" transform="rotate(-90 228.1 241.8)">VDD</text>
<text x="230.6" y="243.4" transform="rotate(-90 230.6 243.4)">DOUT</text>
<text x="238.3" y="240.9" transform="rotate(-90 238.3 240.9)">DIN</text>
<text x="240.8" y="242" transform="rotate(-90 240.8 242)">GND</text>
<text x="243.3" y="241.8" transform="rotate(-90 243.3 241.8)">VDD</text>
<text x="245.9" y="243.4" transform="rotate(-90 245.9 243.4)">DOUT</text>
</g>
<g font-size="2.3" fill="#a00000">
<text x="262.9" y="70.6">HW-233 10kohm Slide Pot</text>
<text x="139.7" y="77">Generic RP2040</text>
<text x="268" y="82">2.4&quot; TFT DISPLAY ILI9341</text>
</g>
</svg>
